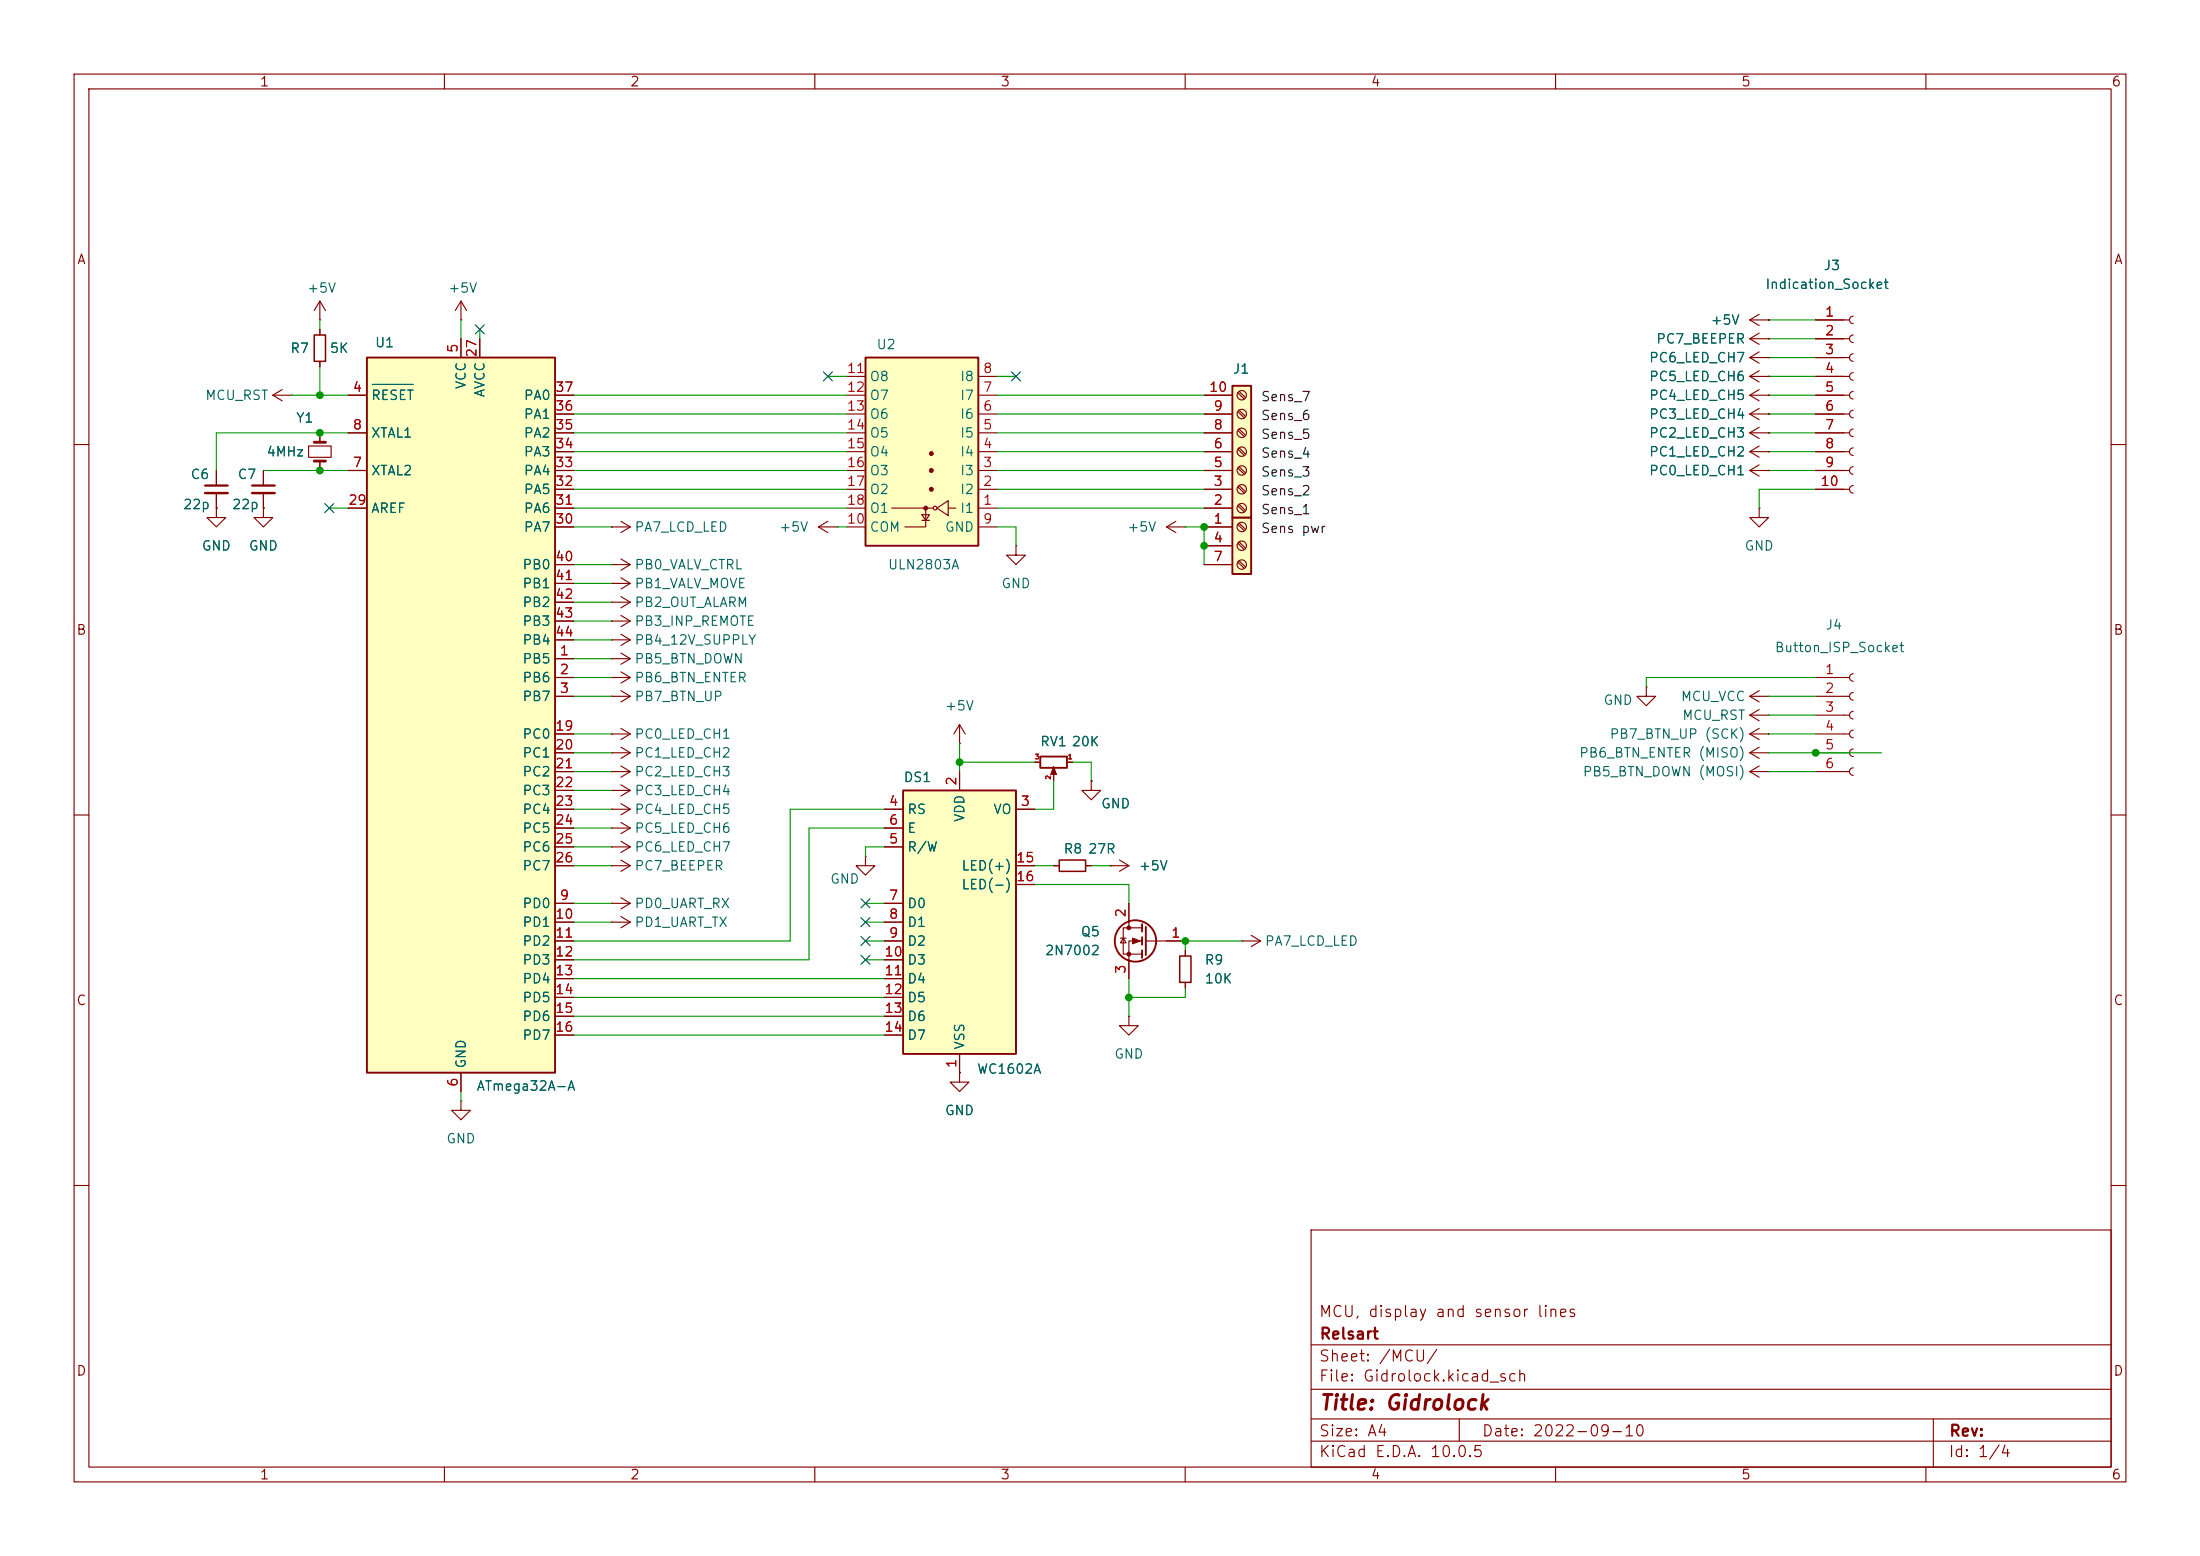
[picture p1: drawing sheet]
<svg xmlns="http://www.w3.org/2000/svg" width="297mm" height="210mm" viewBox="0 0 297 210" stroke-linecap="round" stroke-linejoin="round" font-family="sans-serif">
<g fill="none" stroke="#840000" stroke-width=".15">
<path d="M10 10h277v190h-277zM12 12h273v186h-273zM60 10v2M110 10v2M160 10v2M210 10v2M260 10v2M10 60h2M82.5 76.2h.1M82.5 76.2h2.6M83.8 75.4l1.3 .8M85.1 76.2l-1.3 .8"/>
<path d="M237.5 68.6v1.3h-1.3l1.3 1.2 1.3-1.2h-1.3M237.5 68.6h.1M285 60h2M82.5 81.3h.1M82.5 83.8h.1M82.5 81.3h2.6M82.5 83.8h2.6M83.8 80.5l1.3 .8M83.8 83.1l1.3 .7M85.1 81.3l-1.3 .7M85.1 83.8l-1.3 .8M10 110h2"/>
<path d="M236.2 101.6l1.3 .8M236.2 101.6h2.6M237.5 100.8l-1.3 .8M238.8 101.6h.1M285 110h2M10 160h2M177 166h108v32h-108zM285 160h2M60 198v2M110 198v2M160 198v2M177 194.5h108"/>
<path d="M177 191.5h108M177 187.5h108M177 181.5h108M197 191.5v3M210 198v2M260 198v2M261 191.5v6.5"/>
</g>
<path d="M116.8 48.3h15.3v25.4h-15.3z" fill="#ffffc2"/>
<path d="M116.8 48.3h15.3v25.4h-15.3zM140.4 102.1h3.6v1.5h-3.6z" fill="none" stroke="#840000" stroke-width=".25"/>
<g fill="none" stroke="#840000" stroke-width=".15">
<path d="M114.3 58.4h2.5M114.3 55.9h2.5M114.3 53.3h2.5M114.3 50.8h2.5M132.1 58.4h2.5M132.1 55.9h2.5M132.1 53.3h2.5M132.1 50.8h2.5M82.5 71.1h.1M82.5 71.1h2.6M83.8 70.4l1.3 .7M85.1 71.1l-1.3 .8"/>
<path d="M110.5 71.1h2.5M110.5 71.1l1.3 .8M111.8 70.4l-1.3 .7M113 71.1h.1M114.3 68.6h2.5M114.3 66h2.5M114.3 63.5h2.5M114.3 61h2.5M114.3 71.1h2.5M120.4 68.6h5.6M124.5 69.5h1l-.5 .7zM124.5 70.2h1"/>
<path d="M125 68.6v2.5h-2.8M126.5 68.6l1.5-1v2zM128 68.6h1M132.1 68.6h2.5M132.1 66h2.5M132.1 63.5h2.5M132.1 61h2.5M132.1 71.1h2.5M137.2 73.7v1.2h1.2l-1.2 1.3-1.3-1.3h1.3M137.2 73.7h.1M157.5 71.1h2.5M157.5 71.1l1.2 .8"/>
<path d="M158.7 70.4l-1.2 .7M160 71.1h.1M82.5 94h.1M82.5 99.1h.1M82.5 94h2.6M82.5 99.1h2.6M83.8 93.2l1.3 .8M83.8 98.3l1.3 .8M85.1 94l-1.3 .7M85.1 99.1l-1.3 .7M129.5 97.8l-.7 1.3M129.5 97.8l.8 1.3"/>
<path d="M129.5 97.8v2.5M82.5 101.6h.1M82.5 111.8h.1M82.5 114.3h.1M82.5 104.1h.1M82.5 116.8h.1M82.5 106.7h.1M82.5 109.2h.1M82.5 101.6h2.6M82.5 111.8h2.6M82.5 114.3h2.6M82.5 104.1h2.6"/>
<path d="M82.5 116.8h2.6M82.5 106.7h2.6M82.5 109.2h2.6M83.8 100.8l1.3 .8M83.8 111l1.3 .8M83.8 113.5l1.3 .8M83.8 103.4l1.3 .7M83.8 116.1l1.3 .7M83.8 105.9l1.3 .8M83.8 108.5l1.3 .7M85.1 101.6l-1.3 .8M85.1 111.8l-1.3 .7"/>
<path d="M85.1 114.3l-1.3 .8M85.1 104.1l-1.3 .8M85.1 116.8l-1.3 .8M85.1 106.7l-1.3 .7M85.1 109.2l-1.3 .8M116.8 115.6v1.2h-1.2l1.2 1.3 1.3-1.3h-1.3M116.8 115.6h.1M129.5 100.3h.1M139.7 102.9h.6M142.2 104.4v1M142.2 116.8h.8M144.1 102.9h.7"/>
<path d="M146.6 116.8h.7M147.3 105.4v1.3h-1.3l1.3 1.3 1.3-1.3h-1.3M147.3 105.4h.1M82.5 121.9h.1M82.5 124.5h.1M82.5 121.9h2.6M82.5 124.5h2.6M83.8 121.2l1.3 .7M83.8 123.7l1.3 .8M85.1 121.9l-1.3 .8M85.1 124.5l-1.3 .7M129.5 144.8v1.3h1.3l-1.3 1.2-1.2-1.2h1.2"/>
<path d="M129.5 144.8h.1"/>
<circle cx="126.2" cy="68.6" r=".25"/>
</g>
<g fill="#840000" stroke="#840000" stroke-width=".15">
<path d="M142.2 103.5l.4 1h-.7l.3-1v.3z"/>
<circle cx="125.7" cy="61.2" r=".25"/>
<circle cx="125.7" cy="63.5" r=".25"/>
<circle cx="125.7" cy="66" r=".25"/>
<circle cx="125" cy="68.6" r=".25"/>
</g>
<path d="M143 116.1h3.6v1.5h-3.6z" fill="none" stroke="#840000" stroke-width=".2"/>
<path d="M166.4 69.9h2.5v7.6h-2.5z" fill="#ffffc2"/>
<path d="M166.4 69.9h2.5v7.6h-2.5z" fill="none" stroke="#840000" stroke-width=".25"/>
<g fill="none" stroke="#840000" stroke-width=".15">
<path d="M162.6 71.1h3.8M162.6 73.7h3.8M162.6 76.2h3.8M167.1 70.8l.9 .8M167.1 73.3l.9 .9M167.1 75.9l.9 .8M167.3 70.6l.8 .9M167.3 73.2l.8 .8M167.3 75.7l.8 .8M245.1 91.4h4.6M245.1 94h4.6M245.1 96.5h4.6"/>
<path d="M245.1 99.1h4.6M250.2 90.9a.51 .51 0 0 0-.5 .5 .51 .51 0 0 0 .5 .5M250.2 93.5a.51 .51 0 0 0-.5 .5 .51 .51 0 0 0 .5 .5M250.2 96a.51 .51 0 0 0-.5 .5 .51 .51 0 0 0 .5 .5M250.2 98.6a.51 .51 0 0 0-.5 .5 .51 .51 0 0 0 .5 .5M149.9 116.8h.1M149.9 116.8h2.5M151.1 116.1l1.3 .7M152.4 116.8l-1.3 .8M245.1 101.6h4.6M245.1 104.1h4.6M250.2 101.1a.51 .51 0 0 0-.5 .5 .51 .51 0 0 0 .5 .5"/>
<path d="M250.2 103.6a.51 .51 0 0 0-.5 .5 .51 .51 0 0 0 .5 .5M152.4 137.2v1.2h-1.3l1.3 1.3 1.3-1.3h-1.3M152.4 137.2h.1M160 128.3v.7M160 132.6v.8M167.6 127h.1M167.6 127h2.6M168.9 126.2l1.3 .8M170.2 127l-1.3 .8"/>
<circle cx="167.6" cy="73.7" r=".63"/>
<circle cx="167.6" cy="76.2" r=".63"/>
<circle cx="167.6" cy="71.1" r=".63"/>
</g>
<path d="M159.3 129h1.5v3.6h-1.5z" fill="none" stroke="#840000" stroke-width=".2"/>
<path d="M166.4 52.1h2.5v17.8h-2.5z" fill="#ffffc2"/>
<g fill="none" stroke="#840000" stroke-width=".25">
<path d="M166.4 52.1h2.5v17.8h-2.5zM154.2 124.7v1M154.2 126.5v1M154.2 128.3v1M154.7 125.1v3.8"/>
<circle cx="153.3" cy="127" r="2.79"/>
</g>
<g fill="none" stroke="#840000" stroke-width=".15">
<path d="M43.2 43.2h.1M43.2 40.6v2.6M43.2 44.5v.7M43.2 48.8v.7M43.2 40.6l-.8 1.3M43.2 40.6l.7 1.3M162.6 58.4h3.8M162.6 55.9h3.8M162.6 53.3h3.8M167.1 53l.9 .8M167.1 55.5l.9 .9M167.1 58.1l.9 .8"/>
<path d="M167.3 52.8l.8 .9M167.3 55.4l.8 .8M167.3 57.9l.8 .9M236.2 58.4h2.6M236.2 55.9h2.6M236.2 53.3h2.6M236.2 43.2h2.6M236.2 45.7h2.6M236.2 48.3h2.6M236.2 50.8h2.6M236.2 58.4l1.3 .8M236.2 53.3l1.3 .8"/>
<path d="M236.2 55.9l1.3 .7M236.2 45.7l1.3 .8M236.2 48.3l1.3 .7M236.2 50.8l1.3 .8M236.2 43.2l1.3 .7M237.5 57.7l-1.3 .7M237.5 52.6l-1.3 .7M237.5 55.1l-1.3 .8M237.5 45l-1.3 .7M237.5 47.5l-1.3 .8M237.5 50l-1.3 .8M237.5 42.4l-1.3 .8"/>
<path d="M238.8 58.4h.1M238.8 53.3h.1M238.8 55.9h.1M238.8 45.7h.1M238.8 48.3h.1M238.8 50.8h.1M238.8 43.2h.1M245.1 58.4h4.6M245.1 55.9h4.6M245.1 53.3h4.6M245.1 43.2h4.6M245.1 45.7h4.6"/>
<path d="M245.1 48.3h4.6M245.1 50.8h4.6M250.2 42.7a.51 .51 0 0 0-.5 .5 .51 .51 0 0 0 .5 .5M250.2 45.2a.51 .51 0 0 0-.5 .5 .51 .51 0 0 0 .5 .5M250.2 47.8a.51 .51 0 0 0-.5 .5 .51 .51 0 0 0 .5 .5M250.2 50.3a.51 .51 0 0 0-.5 .5 .51 .51 0 0 0 .5 .5M250.2 52.8a.51 .51 0 0 0-.5 .5 .51 .51 0 0 0 .5 .5M250.2 55.4a.51 .51 0 0 0-.5 .5 .51 .51 0 0 0 .5 .5M250.2 57.9a.51 .51 0 0 0-.5 .5 .51 .51 0 0 0 .5 .5M82.5 78.7h.1M82.5 78.7h2.6M83.8 78l1.3 .7"/>
<path d="M85.1 78.7l-1.3 .8M162.6 68.6h3.8M162.6 66h3.8M162.6 63.5h3.8M162.6 61h3.8M167.1 60.6l.9 .9M167.1 63.2l.9 .8M167.1 65.7l.9 .8M167.1 68.2l.9 .9M167.3 60.5l.8 .8M167.3 63l.8 .8M167.3 65.5l.8 .9"/>
<path d="M167.3 68.1l.8 .8M236.2 63.5h2.6M236.2 61h2.6M236.2 63.5l1.3 .8M236.2 61l1.3 .7M237.5 62.7l-1.3 .8M237.5 60.2l-1.3 .8M238.8 63.5h.1M238.8 61h.1M245.1 66h4.6M245.1 63.5h4.6M245.1 61h4.6"/>
<path d="M250.2 60.5a.51 .51 0 0 0-.5 .5 .51 .51 0 0 0 .5 .5M250.2 63a.51 .51 0 0 0-.5 .5 .51 .51 0 0 0 .5 .5M250.2 65.5a.51 .51 0 0 0-.5 .5 .51 .51 0 0 0 .5 .5M82.5 88.9h.1M82.5 91.4h.1M82.5 86.4h.1M82.5 88.9h2.6M82.5 91.4h2.6M82.5 86.4h2.6M83.8 88.1l1.3 .8M83.8 90.7l1.3 .7M83.8 85.6l1.3 .8"/>
<path d="M85.1 88.9l-1.3 .8M85.1 91.4l-1.3 .8M85.1 86.4l-1.3 .7M222.2 92.7v1.3h-1.2l1.2 1.3 1.3-1.3h-1.3M222.2 92.7h.1M236.2 99.1l1.3 .7M236.2 99.1h2.6M236.2 94l1.3 .7M236.2 94h2.6M236.2 96.5l1.3 .8M236.2 96.5h2.6M237.5 98.3l-1.3 .8"/>
<path d="M237.5 93.2l-1.3 .8M237.5 95.8l-1.3 .7M238.8 99.1h.1M238.8 94h.1M238.8 96.5h.1M236.2 104.1l1.3 .8M236.2 104.1h2.6M237.5 103.4l-1.3 .7M238.8 104.1h.1M151.3 126.6h.7M151.6 126.6l.4 .7h-.7zM152.4 121.9v3.3"/>
<path d="M154.2 125.2h-2.6v3.6h2.6M154.2 127h-1.8v5.1M154.7 127h5.3M62.2 148.6v1.3h-1.2l1.2 1.2 1.3-1.2h-1.3M62.2 148.6h.1"/>
<circle cx="167.6" cy="53.3" r=".63"/>
<circle cx="167.6" cy="55.9" r=".63"/>
<circle cx="167.6" cy="58.4" r=".63"/>
<circle cx="167.6" cy="61" r=".63"/>
<circle cx="167.6" cy="63.5" r=".63"/>
<circle cx="167.6" cy="66" r=".63"/>
<circle cx="167.6" cy="68.6" r=".63"/>
</g>
<path d="M42.4 45.2h1.5v3.6h-1.5z" fill="none" stroke="#840000" stroke-width=".2"/>
<g fill="#840000" stroke="#840000" stroke-width=".15">
<path d="M152.9 126.6l1 .4-1 .4z"/>
<circle cx="152.4" cy="125.2" r=".25"/>
<circle cx="152.4" cy="128.8" r=".25"/>
</g>
<path d="M49.5 48.3h25.4v96.5h-25.4z" fill="#ffffc2"/>
<path d="M49.5 48.3h25.4v96.5h-25.4z" fill="none" stroke="#840000" stroke-width=".25"/>
<g fill="none" stroke="#840000" stroke-width=".15">
<path d="M36.8 53.3h2.6M36.8 53.3l1.3 .8M38.1 52.6l-1.3 .7M39.4 53.3h.1M43.2 58.4v1.3M47 53.3h2.5M47 58.4h2.5M62.2 43.2h.1M62.2 40.6v2.6M62.2 45.7v2.6M62.2 40.6l-.7 1.3M62.2 40.6l.8 1.3"/>
<path d="M64.8 45.7v2.6M74.9 53.3h2.6M74.9 58.4h2.6M74.9 55.9h2.6M29.2 68.6v1.3h1.3l-1.3 1.2-1.3-1.2h1.3M29.2 68.6h.1M29.2 63.5v2M29.2 66.5v2.1M35.6 68.6v1.3h1.2l-1.2 1.2-1.3-1.2h1.3M35.6 68.6h.1M35.6 63.5v2M35.6 66.5v2.1"/>
<path d="M41.7 60.2h3v1.5h-3zM43.2 62.2v1.3M47 63.5h2.5M47 68.6h2.5M74.9 63.5h2.6M74.9 68.6h2.6M74.9 71.1h2.6M74.9 66h2.6M74.9 61h2.6M74.9 76.2h2.6M74.9 78.7h2.6M74.9 88.9h2.6"/>
<path d="M74.9 91.4h2.6M74.9 94h2.6M74.9 99.1h2.6M74.9 81.3h2.6M74.9 83.8h2.6M74.9 86.4h2.6M74.9 101.6h2.6M74.9 104.1h2.6M74.9 106.7h2.6M74.9 109.2h2.6M74.9 111.8h2.6M74.9 114.3h2.6"/>
<path d="M74.9 116.8h2.6M74.9 121.9h2.6M74.9 124.5h2.6M74.9 127h2.6M74.9 129.5h2.6M74.9 132.1h2.6M74.9 134.6h2.6M74.9 137.2h2.6M74.9 139.7h2.6M62.2 144.8v2.5"/>
</g>
<path d="M50.3 51.9h5.5" fill="none" stroke="#006464" stroke-width=".15"/>
<path d="M27.7 65.5h3M34 65.5h3.1" fill="none" stroke="#840000" stroke-width=".3"/>
<path d="M27.7 66.5h3M34 66.5h3.1" fill="none" stroke="#840000" stroke-width=".33"/>
<path d="M42.4 59.7h1.5M42.4 62.2h1.5" fill="none" stroke="#840000" stroke-width=".38"/>
<path d="M121.9 106.7h15.3v35.5h-15.3z" fill="#ffffc2"/>
<path d="M121.9 106.7h15.3v35.5h-15.3z" fill="none" stroke="#840000" stroke-width=".25"/>
<g fill="none" stroke="#840000" stroke-width=".15">
<path d="M43.2 44.5v.7M43.2 48.8v.7M43.2 58.4v1.3M47 58.4h2.5M47 53.3h2.5M62.2 45.7v2.6M64.8 45.7v2.6M74.9 58.4h2.6M74.9 55.9h2.6M74.9 53.3h2.6M162.6 58.4h3.8M162.6 55.9h3.8"/>
<path d="M162.6 53.3h3.8M238.8 58.4h.1M238.8 53.3h.1M238.8 55.9h.1M238.8 45.7h.1M238.8 48.3h.1M238.8 50.8h.1M238.8 43.2h.1M245.1 58.4h3.8M245.1 55.9h3.8M245.1 53.3h3.8M245.1 43.2h3.8"/>
<path d="M245.1 45.7h3.8M245.1 48.3h3.8M245.1 50.8h3.8M29.2 68.6h.1M29.2 63.5v2M29.2 66.5v2.1M35.6 68.6h.1M35.6 63.5v2M35.6 66.5v2.1M43.2 62.2v1.3M47 68.6h2.5M47 63.5h2.5"/>
<path d="M74.9 71.1h2.6M74.9 76.2h2.6M74.9 68.6h2.6M74.9 66h2.6M74.9 63.5h2.6M74.9 61h2.6M74.9 78.7h2.6M162.6 71.1h3.8M162.6 73.7h3.8M162.6 76.2h3.8M162.6 68.6h3.8M162.6 66h3.8"/>
<path d="M162.6 63.5h3.8M162.6 61h3.8M238.8 63.5h.1M238.8 61h.1M245.1 66h3.8M245.1 63.5h3.8M245.1 61h3.8M74.9 88.9h2.6M74.9 91.4h2.6M74.9 94h2.6M74.9 99.1h2.6M74.9 81.3h2.6"/>
<path d="M74.9 83.8h2.6M74.9 86.4h2.6M74.9 109.2h2.6M74.9 114.3h2.6M74.9 111.8h2.6M74.9 116.8h2.6M74.9 101.6h2.6M74.9 104.1h2.6M74.9 106.7h2.6M119.4 109.2h2.5M119.4 114.3h2.5M119.4 111.8h2.5"/>
<path d="M129.5 104.1v2.6M137.2 109.2h2.5M137.2 116.8h2.5M137.2 119.4h2.5M139.7 102.9h.6M142.2 116.8h.8M142.2 104.4v1M144.1 102.9h.7M146.6 116.8h.7M147.3 105.4h.1M149.9 116.8h.1M74.9 121.9h2.6"/>
<path d="M74.9 124.5h2.6M74.9 127h2.6M74.9 129.5h2.6M74.9 132.1h2.6M74.9 134.6h2.6M74.9 137.2h2.6M74.9 139.7h2.6M119.4 121.9h2.5M119.4 124.5h2.5M119.4 127h2.5M119.4 129.5h2.5M119.4 132.1h2.5"/>
<path d="M119.4 134.6h2.5M119.4 137.2h2.5M119.4 139.7h2.5M152.4 121.9v2.6M152.4 129.5v2.6M157.5 127h2.5M160 128.3v.7M160 132.6v.8M62.2 144.8v2.5M129.5 144.8h.1M129.5 142.2v2.6"/>
</g>
<g fill="none" stroke="#009600" stroke-width=".15">
<path d="M39.4 53.3h7.6M43.2 43.2v1.3M43.2 49.5v3.8M47 58.4h-17.8v5.1M62.2 43.2v2.5M64.8 44.5v1.2M77.5 55.9h36.8M77.5 53.3h36.8M77.5 58.4h36.8M111.8 50.8h2.5M134.6 50.8h2.6M134.6 55.9h28"/>
<path d="M134.6 53.3h28M134.6 58.4h28M238.8 48.3h6.3M238.8 45.7h6.3M238.8 43.2h6.3M238.8 50.8h6.3M238.8 55.9h6.3M238.8 53.3h6.3M238.8 58.4h6.3M35.6 63.5h11.4M44.4 68.6h2.6M77.5 61h36.8"/>
<path d="M77.5 63.5h36.8M77.5 66h36.8M77.5 71.1h5M77.5 68.6h36.8M77.5 78.7h5M77.5 76.2h5M113 71.1h1.3M134.6 61h28M134.6 63.5h28M134.6 66h28M134.6 71.1h2.6v2.6M134.6 68.6h28"/>
<path d="M160 71.1h2.6v5.1M238.8 61h6.3M238.8 63.5h6.3M245.1 66h-7.6v2.6M77.5 99.1h5M77.5 94h5M77.5 91.4h5M77.5 88.9h5M77.5 86.4h5M77.5 81.3h5M77.5 83.8h5M238.8 99.1h6.3"/>
<path d="M238.8 94h6.3M238.8 96.5h6.3M245.1 91.4h-22.9v1.3M77.5 104.1h5M77.5 106.7h5M77.5 111.8h5M77.5 116.8h5M77.5 114.3h5M77.5 109.2h5M77.5 101.6h5M119.4 111.8h-10.2v17.7h-31.7M119.4 114.3h-2.6v1.3"/>
<path d="M119.4 109.2h-12.7v17.8h-29.2M129.5 102.9h10.2M129.5 100.3v3.8M139.7 116.8h2.5M139.7 119.4h12.7v2.5M142.2 105.4v3.8h-2.5M144.8 102.9h2.5v2.5M147.3 116.8h2.6M238.8 104.1h6.3M238.8 101.6h15.2M77.5 134.6h41.9M77.5 139.7h41.9"/>
<path d="M77.5 137.2h41.9M77.5 121.9h5M77.5 124.5h5M77.5 132.1h41.9M116.8 127h2.6M116.8 121.9h2.6M116.8 124.5h2.6M116.8 129.5h2.6M152.4 132.1v5.1M160 133.4v1.2h-7.6M167.6 127h-7.6v1.3M62.2 147.3v1.3"/>
</g>
<g fill="none" stroke="#000084" stroke-width=".15">
<path d="M64.2 43.8l1.2 1.3M65.4 43.8l-1.2 1.3M111.2 50.2l1.2 1.2M112.4 50.2l-1.2 1.2M136.6 50.2l1.2 1.2M137.8 50.2l-1.2 1.2M43.8 68l1.3 1.2M45.1 68l-1.3 1.2M116.2 126.4l1.2 1.2M116.2 121.3l1.2 1.2M116.2 123.9l1.2 1.2M116.2 128.9l1.2 1.2"/>
<path d="M117.4 126.4l-1.2 1.2M117.4 121.3l-1.2 1.2M117.4 123.9l-1.2 1.2M117.4 128.9l-1.2 1.2"/>
</g>
<path d="M50.3 51.9h5.5" fill="none" stroke="#006464" stroke-width=".15"/>
<g fill="#009600" stroke="#009600" stroke-width=".14">
<circle cx="162.6" cy="71.1" r=".46"/>
<circle cx="162.6" cy="73.7" r=".46"/>
<circle cx="129.5" cy="102.9" r=".46"/>
<circle cx="245.1" cy="101.6" r=".46"/>
<circle cx="43.2" cy="63.5" r=".46"/>
<circle cx="43.2" cy="58.4" r=".46"/>
<circle cx="43.2" cy="53.3" r=".46"/>
<circle cx="152.4" cy="134.6" r=".46"/>
<circle cx="160" cy="127" r=".46"/>
</g>
<text font-size="2" fill="#840000" x="178" y="190.8">Title: Gidrolock</text>
<g font-size="1.5" fill="#840000">
<text x="178" y="178.1">MCU, display and sensor lines</text>
<text x="178" y="184.1">Sheet: /MCU/</text>
<text x="178" y="181.1">Relsart</text>
<text x="178" y="186.8">File: Gidrolock.kicad_sch</text>
<text x="178" y="197">KiCad E.D.A. 10.0.5</text>
<text x="178" y="194.2">Size: A4</text>
<text x="200" y="194.2">Date: 2022-09-10</text>
<text x="263" y="197">Id: 1/4</text>
<text x="263" y="194.2">Rev:</text>
</g>
<g font-size="1.3" fill="#840000">
<text x="35" y="12">1</text>
<text x="85" y="12">2</text>
<text x="135" y="12">3</text>
<text x="185" y="12">4</text>
<text x="235" y="12">5</text>
<text x="285" y="12">6</text>
<text x="10.3" y="36">A</text>
<text x="285.3" y="36">A</text>
<text x="10.2" y="86">B</text>
<text x="285.2" y="86">B</text>
<text x="10.2" y="136">C</text>
<text x="285.2" y="136">C</text>
<text x="10.2" y="186">D</text>
<text x="285.2" y="186">D</text>
<text x="35" y="200">1</text>
<text x="85" y="200">2</text>
<text x="135" y="200">3</text>
<text x="185" y="200">4</text>
<text x="235" y="200">5</text>
<text x="285" y="200">6</text>
</g>
<g font-size="1.3" fill="#006464">
<text x="41.4" y="39.8">+5V</text>
<text x="60.4" y="39.8">+5V</text>
<text x="238.2" y="39.3">Indication_Socket</text>
<text x="246.1" y="36.8">J3</text>
<text x="39.1" y="48">R7</text>
<text x="44.4" y="48">5K</text>
<text x="50.5" y="47.2">U1</text>
<text x="118.2" y="47.4">U2</text>
<text x="223.5" y="46.7">PC7_BEEPER</text>
<text x="230.8" y="44.1">+5V</text>
<text x="63.2" y="52.6" transform="rotate(-90 63.2 52.6)">VCC</text>
<text x="65.7" y="53.7" transform="rotate(-90 65.7 53.7)">AVCC</text>
<text x="117.3" y="51.8">O8</text>
<text x="129.5" y="51.8">I8</text>
<text x="166.4" y="50.7">J1</text>
<text x="222.5" y="49.2">PC6_LED_CH7</text>
<text x="222.5" y="51.8">PC5_LED_CH6</text>
<text x="27.6" y="54.3">MCU_RST</text>
<text x="39.9" y="57.4">Y1</text>
<text x="50" y="54.3">RESET</text>
<text x="50" y="59.4">XTAL1</text>
<text x="70.6" y="59.4">PA2</text>
<text x="70.6" y="56.8">PA1</text>
<text x="70.6" y="54.3">PA0</text>
<text x="117.3" y="54.3">O7</text>
<text x="117.3" y="56.8">O6</text>
<text x="117.3" y="59.4">O5</text>
<text x="129.5" y="59.4">I5</text>
<text x="129.5" y="56.8">I6</text>
<text x="129.5" y="54.3">I7</text>
<text x="222.5" y="59.4">PC2_LED_CH3</text>
<text x="222.5" y="54.3">PC4_LED_CH5</text>
<text x="222.5" y="56.8">PC3_LED_CH4</text>
<text x="25.6" y="65">C6</text>
<text x="32" y="65">C7</text>
<text x="35.9" y="61.9">4MHz</text>
<text x="50" y="64.5">XTAL2</text>
<text x="70.6" y="64.5">PA4</text>
<text x="70.6" y="61.9">PA3</text>
<text x="117.3" y="61.9">O4</text>
<text x="117.3" y="64.5">O3</text>
<text x="129.5" y="64.5">I3</text>
<text x="129.5" y="61.9">I4</text>
<text x="222.5" y="64.5">PC0_LED_CH1</text>
<text x="222.5" y="61.9">PC1_LED_CH2</text>
<text x="24.6" y="69">22p</text>
<text x="31.2" y="69">22p</text>
<text x="50" y="69.5">AREF</text>
<text x="70.6" y="69.5">PA6</text>
<text x="70.6" y="67">PA5</text>
<text x="117.3" y="67">O2</text>
<text x="117.3" y="69.5">O1</text>
<text x="129.5" y="69.5">I1</text>
<text x="129.5" y="67">I2</text>
<text x="27.1" y="74.6">GND</text>
<text x="33.5" y="74.6">GND</text>
<text x="70.4" y="77.2">PB0</text>
<text x="70.6" y="72.1">PA7</text>
<text x="85.6" y="77.2">PB0_VALV_CTRL</text>
<text x="85.6" y="72.1">PA7_LCD_LED</text>
<text x="105.1" y="72.1">+5V</text>
<text x="117.3" y="72.1">COM</text>
<text x="119.8" y="77.2">ULN2803A</text>
<text x="127.5" y="72.1">GND</text>
<text x="152.1" y="72.1">+5V</text>
<text x="235.4" y="74.6">GND</text>
<text x="70.4" y="79.7">PB1</text>
<text x="70.4" y="82.2">PB2</text>
<text x="85.6" y="82.2">PB2_OUT_ALARM</text>
<text x="85.6" y="79.7">PB1_VALV_MOVE</text>
<text x="135.1" y="79.7">GND</text>
<text x="70.4" y="89.9">PB5</text>
<text x="70.4" y="84.8">PB3</text>
<text x="70.4" y="87.3">PB4</text>
<text x="85.6" y="84.8">PB3_INP_REMOTE</text>
<text x="85.6" y="89.9">PB5_BTN_DOWN</text>
<text x="85.6" y="87.3">PB4_12V_SUPPLY</text>
<text x="239.5" y="88.3">Button_ISP_Socket</text>
<text x="246.4" y="85.3">J4</text>
<text x="70.4" y="92.4">PB6</text>
<text x="70.4" y="94.9">PB7</text>
<text x="85.6" y="94.9">PB7_BTN_UP</text>
<text x="85.6" y="92.4">PB6_BTN_ENTER</text>
<text x="216.4" y="95.5">GND</text>
<text x="226.8" y="94.9">MCU_VCC</text>
<text x="70.4" y="100">PC0</text>
<text x="85.6" y="100">PC0_LED_CH1</text>
<text x="127.5" y="96.2">+5V</text>
<text x="140.3" y="101">RV1</text>
<text x="144.6" y="101">20K</text>
<text x="217.2" y="100">PB7_BTN_UP (SCK)</text>
<text x="227" y="97.5">MCU_RST</text>
<text x="70.4" y="102.6">PC1</text>
<text x="70.4" y="105.1">PC2</text>
<text x="70.4" y="107.6">PC3</text>
<text x="85.6" y="102.6">PC1_LED_CH2</text>
<text x="85.6" y="105.1">PC2_LED_CH3</text>
<text x="85.6" y="107.6">PC3_LED_CH4</text>
<text x="121.9" y="105.9">DS1</text>
<text x="213.1" y="102.6">PB6_BTN_ENTER (MISO)</text>
<text x="213.6" y="105.1">PB5_BTN_DOWN (MOSI)</text>
<text x="70.4" y="110.2">PC4</text>
<text x="70.4" y="112.7">PC5</text>
<text x="85.6" y="112.7">PC5_LED_CH6</text>
<text x="85.6" y="110.2">PC4_LED_CH5</text>
<text x="122.4" y="110.2">RS</text>
<text x="122.4" y="112.7">E</text>
<text x="130.5" y="111" transform="rotate(-90 130.5 111)">VDD</text>
<text x="134" y="110.2">VO</text>
<text x="148.6" y="109.4">GND</text>
<text x="70.4" y="115.3">PC6</text>
<text x="70.4" y="117.8">PC7</text>
<text x="85.6" y="115.3">PC6_LED_CH7</text>
<text x="85.6" y="117.8">PC7_BEEPER</text>
<text x="112" y="119.6">GND</text>
<text x="122.4" y="115.3">R/W</text>
<text x="129.7" y="117.8">LED(+)</text>
<text x="143.5" y="115.5">R8</text>
<text x="146.8" y="115.5">27R</text>
<text x="153.7" y="117.8">+5V</text>
<text x="70.4" y="122.9">PD0</text>
<text x="70.4" y="125.4">PD1</text>
<text x="85.6" y="122.9">PD0_UART_RX</text>
<text x="85.6" y="125.4">PD1_UART_TX</text>
<text x="122.4" y="122.9">D0</text>
<text x="122.4" y="125.4">D1</text>
<text x="129.7" y="120.3">LED(-)</text>
<text x="70.4" y="128">PD2</text>
<text x="70.4" y="130.5">PD3</text>
<text x="122.4" y="128">D2</text>
<text x="122.4" y="130.5">D3</text>
<text x="141" y="129.2">2N7002</text>
<text x="145.8" y="126.7">Q5</text>
<text x="162.5" y="130.5">R9</text>
<text x="170.7" y="128">PA7_LCD_LED</text>
<text x="70.4" y="133">PD4</text>
<text x="70.4" y="135.6">PD5</text>
<text x="122.4" y="133">D4</text>
<text x="122.4" y="135.6">D5</text>
<text x="162.5" y="133">10K</text>
<text x="70.4" y="138.1">PD6</text>
<text x="70.4" y="140.7">PD7</text>
<text x="122.4" y="138.1">D6</text>
<text x="122.4" y="140.7">D7</text>
<text x="130.5" y="141.8" transform="rotate(-90 130.5 141.8)">VSS</text>
<text x="150.3" y="143.2">GND</text>
<text x="63.2" y="144.3" transform="rotate(-90 63.2 144.3)">GND</text>
<text x="64.2" y="147.5">ATmega32A-A</text>
<text x="131.8" y="145.2">WC1602A</text>
<text x="60.2" y="154.6">GND</text>
<text x="127.5" y="150.8">GND</text>
</g>
<g font-size="1.3" fill="#a90000">
<text x="62.1" y="47.7" transform="rotate(-90 62.1 47.7)">5</text>
<text x="246.3" y="43">1</text>
<text x="246.3" y="45.6">2</text>
<text x="47.5" y="53.2">4</text>
<text x="64.6" y="48.3" transform="rotate(-90 64.6 48.3)">27</text>
<text x="74.9" y="53.2">37</text>
<text x="114.2" y="50.7">11</text>
<text x="114.2" y="53.2">12</text>
<text x="132.6" y="53.2">7</text>
<text x="132.6" y="50.7">8</text>
<text x="163.1" y="53.2">10</text>
<text x="246.3" y="48.1">3</text>
<text x="246.3" y="50.7">4</text>
<text x="246.3" y="53.2">5</text>
<text x="47.5" y="58.3">8</text>
<text x="74.9" y="58.3">35</text>
<text x="74.9" y="55.7">36</text>
<text x="114.2" y="55.7">13</text>
<text x="114.2" y="58.3">14</text>
<text x="132.6" y="58.3">5</text>
<text x="132.6" y="55.7">6</text>
<text x="163.7" y="58.3">8</text>
<text x="163.7" y="55.7">9</text>
<text x="246.3" y="55.7">6</text>
<text x="246.3" y="58.3">7</text>
<text x="47.5" y="63.4">7</text>
<text x="74.9" y="65.9">32</text>
<text x="74.9" y="63.4">33</text>
<text x="74.9" y="60.8">34</text>
<text x="114.2" y="60.8">15</text>
<text x="114.2" y="63.4">16</text>
<text x="114.2" y="65.9">17</text>
<text x="132.6" y="65.9">2</text>
<text x="132.6" y="63.4">3</text>
<text x="132.6" y="60.8">4</text>
<text x="163.7" y="65.9">3</text>
<text x="163.7" y="63.4">5</text>
<text x="163.7" y="60.8">6</text>
<text x="245.7" y="65.9">10</text>
<text x="246.3" y="60.8">8</text>
<text x="246.3" y="63.4">9</text>
<text x="46.9" y="68.4">29</text>
<text x="74.9" y="71">30</text>
<text x="74.9" y="68.4">31</text>
<text x="114.2" y="71">10</text>
<text x="114.2" y="68.4">18</text>
<text x="132.6" y="68.4">1</text>
<text x="132.6" y="71">9</text>
<text x="163.7" y="71">1</text>
<text x="163.7" y="68.4">2</text>
<text x="74.9" y="76.1">40</text>
<text x="163.7" y="73.5">4</text>
<text x="163.7" y="76.1">7</text>
<text x="74.9" y="78.6">41</text>
<text x="74.9" y="81.1">42</text>
<text x="74.9" y="83.7">43</text>
<text x="74.9" y="86.2">44</text>
<text x="75.5" y="88.8">1</text>
<text x="75.5" y="91.3">2</text>
<text x="75.5" y="93.8">3</text>
<text x="246.3" y="91.3">1</text>
<text x="246.3" y="93.8">2</text>
<text x="74.9" y="98.9">19</text>
<text x="74.9" y="101.5">20</text>
<text x="246.3" y="96.4">3</text>
<text x="246.3" y="98.9">4</text>
<text x="246.3" y="101.5">5</text>
<text x="74.9" y="104">21</text>
<text x="74.9" y="106.5">22</text>
<text x="129.4" y="106.1" transform="rotate(-90 129.4 106.1)">2</text>
<text x="246.3" y="104">6</text>
<text x="74.9" y="109.1">23</text>
<text x="74.9" y="111.6">24</text>
<text x="119.9" y="109.1">4</text>
<text x="119.9" y="111.6">6</text>
<text x="137.7" y="109.1">3</text>
<text x="74.9" y="114.2">25</text>
<text x="74.9" y="116.7">26</text>
<text x="119.9" y="114.2">5</text>
<text x="137.1" y="116.7">15</text>
<text x="137.1" y="119.2">16</text>
<text x="74.9" y="124.3">10</text>
<text x="75.5" y="121.8">9</text>
<text x="119.9" y="121.8">7</text>
<text x="119.9" y="124.3">8</text>
<text x="152.3" y="123.9" transform="rotate(-90 152.3 123.9)">2</text>
<text x="74.9" y="126.9">11</text>
<text x="74.9" y="129.4">12</text>
<text x="74.9" y="131.9">13</text>
<text x="119.3" y="129.4">10</text>
<text x="119.3" y="131.9">11</text>
<text x="119.9" y="126.9">9</text>
<text x="152.3" y="131.5" transform="rotate(-90 152.3 131.5)">3</text>
<text x="158" y="126.9">1</text>
<text x="74.9" y="134.5">14</text>
<text x="74.9" y="137">15</text>
<text x="119.3" y="134.5">12</text>
<text x="119.3" y="137">13</text>
<text x="74.9" y="139.6">16</text>
<text x="119.3" y="139.6">14</text>
<text x="62.1" y="146.8" transform="rotate(-90 62.1 146.8)">6</text>
<text x="129.4" y="144.2" transform="rotate(-90 129.4 144.2)">1</text>
</g>
<g font-size="1.3" fill="#0f0f0f">
<text x="170.2" y="57">Sens_6</text>
<text x="170.2" y="54.5">Sens_7</text>
<text x="170.2" y="59.6">Sens_5</text>
<text x="170.2" y="64.6">Sens_3</text>
<text x="170.2" y="62.1">Sens_4</text>
<text x="170.2" y="69.7">Sens_1</text>
<text x="170.2" y="67.2">Sens_2</text>
<text x="170.2" y="72.3">Sens pwr</text>
</g>
<g font-size=".6" fill="#a90000">
<text x="139.7" y="102.6">3</text>
<text x="142" y="105.3" transform="rotate(-90 142 105.3)">2</text>
<text x="144.1" y="102.6">1</text>
</g>
</svg>
